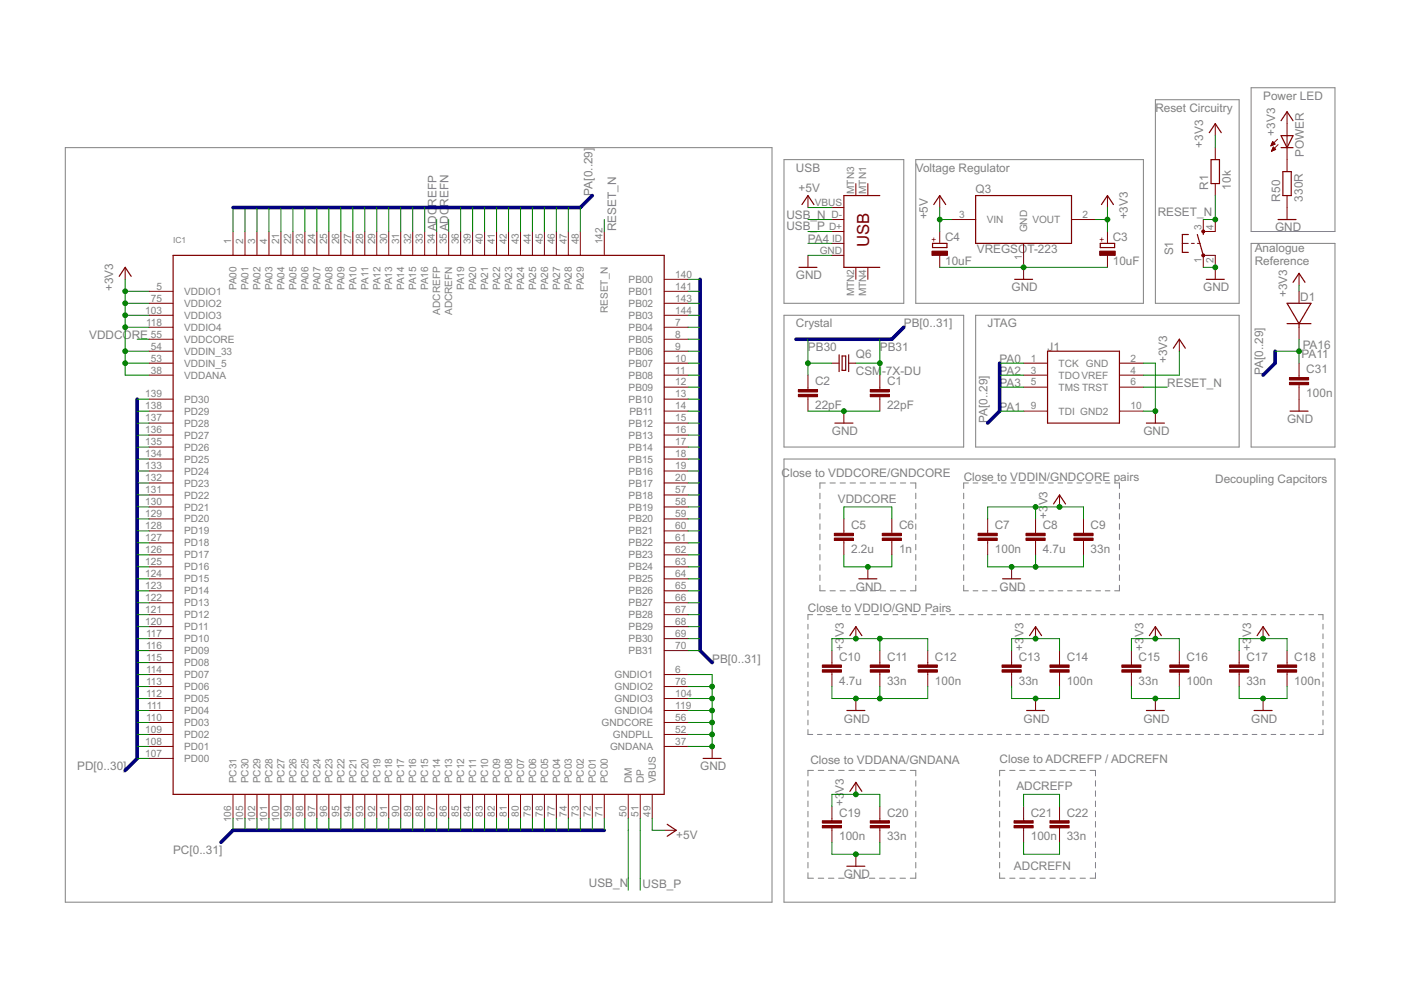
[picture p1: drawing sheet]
<svg xmlns="http://www.w3.org/2000/svg" width="297mm" height="210mm" viewBox="0 0 297 210" stroke-linecap="round" stroke-linejoin="round" font-family="sans-serif">
<g fill="none" stroke="#808080" stroke-width=".21">
<path d="M265.3 18.6h17.7v30.5h-17.7zM13.8 31.3h149.9v160h-149.9zM166.2 33.8h25.4v30.5h-25.4zM194.2 33.8h48.2v30.5h-48.2zM245 21.1h17.7v43.2h-17.7zM265.3 51.6h17.7v43.2h-17.7zM166.2 66.8h38.1v28h-38.1zM206.9 66.8h55.8v28h-55.8zM166.2 97.3h116.8v94h-116.8zM173.8 104.6v1.1M173.8 106.7v1.2M173.8 108.9v1.2"/>
<path d="M173.8 111.1v1.1M173.8 113.2v1.2M173.8 115.4v1.2M173.8 117.6v1.1M173.8 119.7v1.2M175 102.4h-1.2v1.2M176 102.4h1.1M178.1 102.4h1.1M180.2 102.4h1.2M182.4 102.4h1.1M184.5 102.4h1.1M186.6 102.4h1.2"/>
<path d="M188.8 102.4h1.1M190.9 102.4h1.1M193 102.4h1.2v1.2M194.2 104.6v1.1M194.2 106.7v1.2M194.2 108.9v1.2M194.2 111.1v1.1M194.2 113.2v1.2M194.2 115.4v1.2M194.2 117.6v1.1M194.2 119.7v1.2M204.3 104.6v1.1"/>
<path d="M204.3 106.7v1.2M204.3 108.9v1.2M204.3 111.1v1.1M204.3 113.2v1.2M204.3 115.4v1.2M204.3 117.6v1.1M204.3 119.7v1.2M205.3 102.4h-1v1.2M206.3 102.4h1M208.3 102.4h1M210.3 102.4h1M212.3 102.4h1"/>
<path d="M214.3 102.4h1M216.3 102.4h1M218.3 102.4h1M220.3 102.4h1M222.3 102.4h1M224.3 102.4h1M226.3 102.4h1M228.3 102.4h1M230.3 102.4h1M232.3 102.4h1M234.3 102.4h1M236.3 102.4h1v1.2"/>
<path d="M237.3 104.6v1.1M237.3 106.7v1.2M237.3 108.9v1.2M237.3 111.1v1.1M237.3 113.2v1.2M237.3 115.4v1.2M237.3 117.6v1.1M237.3 119.7v1.2M171.3 132.4v1M171.3 134.4v1M171.3 136.4v1.1M171.3 138.5v1"/>
<path d="M172.3 130.3h-1v1.1M173.3 130.3h1M173.8 124.1v1.2h1.2M173.8 121.9v1.2M175.3 130.3h1M176 125.3h1.1M177.3 130.3h1M178.1 125.3h1.1M179.3 130.3h1M180.2 125.3h1.2M181.3 130.3h1M182.4 125.3h1.1"/>
<path d="M183.3 130.3h1M184.5 125.3h1.1M185.3 130.3h1M186.6 125.3h1.2M187.3 130.3h1M188.8 125.3h1.1M189.3 130.3h1.1M190.9 125.3h1.1M191.3 130.3h1M193.3 130.3h1.1M194.2 121.9v1.2M194.2 124.1v1.2h-1.2"/>
<path d="M195.3 130.3h1M197.4 130.3h1M199.3 130.3h1.1M201.4 130.3h1M203.4 130.3h1M204.3 121.9v1.2M204.3 124.1v1.2h1M205.4 130.3h1M206.3 125.3h1M207.4 130.3h1M208.3 125.3h1M209.4 130.3h1"/>
<path d="M210.3 125.3h1M211.4 130.3h1M212.3 125.3h1M213.4 130.3h1M214.3 125.3h1M215.4 130.3h1M216.3 125.3h1M217.4 130.3h1M218.3 125.3h1M219.4 130.3h1M220.3 125.3h1M221.4 130.3h1"/>
<path d="M222.3 125.3h1M223.4 130.3h1M224.3 125.3h1M225.4 130.3h1M226.3 125.3h1M227.4 130.3h1M228.3 125.3h1M229.4 130.3h1M230.3 125.3h1M231.4 130.3h1M232.3 125.3h1M233.4 130.3h1"/>
<path d="M234.3 125.3h1M235.4 130.3h1M237.3 124.1v1.2h-1M237.3 121.9v1.2M237.4 130.3h1M239.4 130.3h1M241.4 130.3h1M243.4 130.3h1M245.4 130.3h1M247.4 130.3h1.1M249.4 130.3h1M251.5 130.3h1"/>
<path d="M253.4 130.3h1.1M255.5 130.3h1M257.5 130.3h1M259.5 130.3h1M261.5 130.3h1M263.5 130.3h1M265.5 130.3h1M267.5 130.3h1M269.5 130.3h1M271.5 130.3h1M273.5 130.3h1M275.5 130.3h1"/>
<path d="M277.5 130.3h1M279.5 130.3h1v1.1M280.5 132.4v1M280.5 134.4v1M280.5 136.4v1.1M280.5 138.5v1M171.3 154.7v1h1M171.3 140.5v1M171.3 142.5v1.1M171.3 144.5v1.1M171.3 146.6v1M171.3 148.6v1"/>
<path d="M171.3 150.6v1.1M171.3 152.7v1M173.3 155.7h1M175.3 155.7h1M177.3 155.7h1M179.3 155.7h1M181.3 155.7h1M183.3 155.7h1M185.3 155.7h1M187.3 155.7h1M189.3 155.7h1.1M191.3 155.7h1"/>
<path d="M193.3 155.7h1.1M195.3 155.7h1M197.4 155.7h1M199.3 155.7h1.1M201.4 155.7h1M203.4 155.7h1M205.4 155.7h1M207.4 155.7h1M209.4 155.7h1M211.4 155.7h1M213.4 155.7h1M215.4 155.7h1"/>
<path d="M217.4 155.7h1M219.4 155.7h1M221.4 155.7h1M223.4 155.7h1M225.4 155.7h1M227.4 155.7h1M229.4 155.7h1M231.4 155.7h1M233.4 155.7h1M235.4 155.7h1M237.4 155.7h1M239.4 155.7h1"/>
<path d="M241.4 155.7h1M243.4 155.7h1M245.4 155.7h1M247.4 155.7h1.1M249.4 155.7h1M251.5 155.7h1M253.4 155.7h1.1M255.5 155.7h1M257.5 155.7h1M259.5 155.7h1M261.5 155.7h1M263.5 155.7h1"/>
<path d="M265.5 155.7h1M267.5 155.7h1M269.5 155.7h1M271.5 155.7h1M273.5 155.7h1M275.5 155.7h1M277.5 155.7h1M280.5 140.5v1M280.5 142.5v1.1M280.5 144.5v1.1M280.5 146.6v1M280.5 148.6v1"/>
<path d="M280.5 150.6v1.1M280.5 152.7v1M280.5 154.7v1h-1M171.3 165.5v1.2M171.3 167.7v1.1M171.3 169.8v1.2M171.3 172v1.2M171.3 174.2v1.2M171.3 176.4v1.1M171.3 178.5v1.2M172.5 163.3h-1.2v1.2M173.5 163.3h1.1"/>
<path d="M175.6 163.3h1.2M177.8 163.3h1.2M180 163.3h1.1M182.1 163.3h1.2M184.3 163.3h1.2M186.5 163.3h1.2M188.7 163.3h1.1M190.8 163.3h1.2M193 163.3h1.2v1.2M194.2 165.5v1.2M194.2 167.7v1.1M194.2 169.8v1.2"/>
<path d="M194.2 172v1.2M194.2 174.2v1.2M194.2 176.4v1.1M194.2 178.5v1.2M211.9 165.5v1.2M211.9 167.7v1.1M211.9 169.8v1.2M211.9 172v1.2M211.9 174.2v1.2M211.9 176.4v1.1M211.9 178.5v1.2M213.1 163.3h-1.2v1.2"/>
<path d="M214.1 163.3h1.1M216.2 163.3h1.1M218.3 163.3h1.2M220.5 163.3h1.1M222.6 163.3h1.1M224.7 163.3h1.2M226.9 163.3h1.1M229 163.3h1.1M231.1 163.3h1.2v1.2M232.3 165.5v1.2M232.3 167.7v1.1M232.3 169.8v1.2"/>
<path d="M232.3 172v1.2M232.3 174.2v1.2M232.3 176.4v1.1M232.3 178.5v1.2M171.3 180.7v1.2M171.3 182.9v1.1M171.3 185v1.2h1.2M173.5 186.2h1.1M175.6 186.2h1.2M177.8 186.2h1.2M180 186.2h1.1M182.1 186.2h1.2"/>
<path d="M184.3 186.2h1.2M186.5 186.2h1.2M188.7 186.2h1.1M190.8 186.2h1.2M194.2 180.7v1.2M194.2 182.9v1.1M194.2 185v1.2h-1.2M211.9 185v1.2h1.2M211.9 180.7v1.2M211.9 182.9v1.1M214.1 186.2h1.1M216.2 186.2h1.1"/>
<path d="M218.3 186.2h1.2M220.5 186.2h1.1M222.6 186.2h1.1M224.7 186.2h1.2M226.9 186.2h1.1M229 186.2h1.1M232.3 185v1.2h-1.2M232.3 180.7v1.2M232.3 182.9v1.1"/>
</g>
<g fill="none" stroke="#800000" stroke-width=".21">
<path d="M181.5 38.9v2.6M184 38.9v2.6M257.7 26.2v2.6M257.7 31.3v2.5M257.7 38.9v2.6M269.5 30.8h.2M269.6 30.7h.4M269.6 30.6h.7M269.6 32h.1M269.7 30.4h.6M269.7 31.9h.3M269.7 31.8h.6"/>
<path d="M269.7 30.3h.4M269.8 30.2h.2M269.8 31.6h.6M269.8 30.1h.1M269.8 31.5h.5M269.8 30l.5 .5-.8 .4zM269.9 31.4h.3M269.9 31.3h.2M270 31.2l.5 .5-.9 .4zM270.8 29.5l-1.3 1.4M271 30.7l-1.4 1.4M272.9 23.7v12.7"/>
<path d="M26.5 56.7v2.5M49.4 49.1v5M51.9 49.1v5M54.5 49.1v5M57 49.1v5M59.6 49.1v5M62.1 49.1v5M64.6 49.1v5M67.2 49.1v5M69.7 49.1v5M72.3 49.1v5M74.8 49.1v5"/>
<path d="M77.3 49.1v5M79.9 49.1v5M82.4 49.1v5M85 49.1v5M87.5 49.1v5M90 49.1v5M92.6 49.1v5M95.1 49.1v5M97.7 49.1v5M100.2 49.1v5M102.7 49.1v5M105.3 49.1v5"/>
<path d="M107.8 49.1v5M110.4 49.1v5M112.9 49.1v5M115.4 49.1v5M118 49.1v5M120.5 49.1v5M123 49.1v5M128.1 49.1v5M140.8 59.2h5.1M171.3 41.5v2.5M171.3 54.1v2.6M176.4 49.1h2.5"/>
<path d="M176.4 46.5h2.5M176.4 44h2.5M176.4 54.1h2.5M176.4 51.6h2.5M181.5 56.7v2.5M184 56.7v2.5M199.2 41.5v2.5M199.2 49.1v2.5M199.2 54.1v2.6M201.8 46.5h5.1M217 51.6v7.6M227.2 46.5h5.1"/>
<path d="M234.8 41.5v2.5M234.8 49.1v2.5M234.8 54.1v2.6M250.7 51.6h1.2M252.6 51.6h.6M253.9 51.6h.6M255.1 46.5v2.6h2.6v-2.6M255.1 56.7v-2.6h2.6v5.1M272.9 41.5v5M275.4 58v2.5M31.6 61.8h5.1M31.6 64.3h5.1"/>
<path d="M31.6 66.8h5.1M31.6 69.4h5.1M31.6 71.9h5.1M31.6 74.5h5.1M31.6 77h5.1M31.6 79.5h5.1M140.8 61.8h5.1M140.8 64.3h5.1M140.8 66.8h5.1M140.8 69.4h5.1M140.8 71.9h5.1M140.8 74.5h5.1"/>
<path d="M140.8 77h5.1M140.8 79.5h5.1M171.3 79.5v3.1M176.4 77h1.5M179.9 77h1.6M186.5 79.5v3.1M217 77h5.1M217 79.5h5.1M237.3 77h5.1M237.3 79.5h5.1M250 71.9v2.6M275.4 61.8v2.5"/>
<path d="M275.4 69.4v2.5M275.4 77v3.1M31.6 84.6h5.1M31.6 87.2h5.1M31.6 89.7h5.1M31.6 92.2h5.1M31.6 94.8h5.1M31.6 97.3h5.1M31.6 99.9h5.1M140.8 82.1h5.1M140.8 84.6h5.1M140.8 87.2h5.1"/>
<path d="M140.8 89.7h5.1M140.8 92.2h5.1M140.8 94.8h5.1M140.8 97.3h5.1M140.8 99.9h5.1M171.3 84.1v3.1M178.9 87.2v2.5M186.5 84.1v3.1M217 82.1h5.1M217 87.2h5.1M237.3 82.1h5.1M237.3 87.2h5.1"/>
<path d="M245 87.2v2.5M275.4 81.6v5.6M31.6 102.4h5.1M31.6 104.9h5.1M31.6 107.5h5.1M31.6 110h5.1M31.6 112.6h5.1M31.6 115.1h5.1M31.6 117.6h5.1M140.8 102.4h5.1M140.8 104.9h5.1M140.8 107.5h5.1"/>
<path d="M140.8 110h5.1M140.8 112.6h5.1M140.8 115.1h5.1M140.8 117.6h5.1M178.9 110v3.1M178.9 114.6v3M189.1 110v3.1M189.1 114.6v3M209.4 110v3.1M209.4 114.6v3M219.6 110v3.1M219.6 114.6v3"/>
<path d="M224.6 104.9v2.6M229.7 110v3.1M229.7 114.6v3M31.6 120.2h5.1M31.6 122.7h5.1M31.6 125.3h5.1M31.6 127.8h5.1M31.6 130.3h5.1M31.6 132.9h5.1M31.6 135.4h5.1M31.6 137.9h5.1M140.8 120.2h5.1"/>
<path d="M140.8 122.7h5.1M140.8 125.3h5.1M140.8 127.8h5.1M140.8 130.3h5.1M140.8 132.9h5.1M140.8 135.4h5.1M140.8 137.9h5.1M176.4 137.9v3.1M181.5 132.9v2.5M184 120.2v2.5M186.5 137.9v3.1M196.7 137.9v3.1"/>
<path d="M214.5 120.2v2.5M214.5 137.9v3.1M219.6 132.9v2.5M224.6 137.9v3.1M239.9 137.9v3.1M245 132.9v2.5M250 137.9v3.1M262.7 137.9v3.1M267.8 132.9v2.5M272.9 137.9v3.1M31.6 158.3h5.1M31.6 155.7h5.1"/>
<path d="M31.6 153.2h5.1M31.6 150.6h5.1M31.6 148.1h5.1M31.6 145.6h5.1M31.6 143h5.1M31.6 140.5h5.1M140.8 158.3h5.1M140.8 155.7h5.1M140.8 153.2h5.1M140.8 150.6h5.1M140.8 148.1h5.1M140.8 145.6h5.1"/>
<path d="M140.8 143h5.1M151 158.3v2.5M176.4 142.5v3.1M181.5 148.1v2.5M186.5 142.5v3.1M196.7 142.5v3.1M214.5 142.5v3.1M219.6 148.1v2.5M224.6 142.5v3.1M239.9 142.5v3.1M245 148.1v2.5M250 142.5v3.1"/>
<path d="M262.7 142.5v3.1M267.8 148.1v2.5M272.9 142.5v3.1M31.6 160.8h5.1M49.4 168.4v5.1M51.9 168.4v5.1M54.5 168.4v5.1M57 168.4v5.1M59.6 168.4v5.1M62.1 168.4v5.1M64.6 168.4v5.1M67.2 168.4v5.1"/>
<path d="M69.7 168.4v5.1M72.3 168.4v5.1M74.8 168.4v5.1M77.3 168.4v5.1M79.9 168.4v5.1M82.4 168.4v5.1M85 168.4v5.1M87.5 168.4v5.1M90 168.4v5.1M92.6 168.4v5.1M95.1 168.4v5.1M97.7 168.4v5.1"/>
<path d="M100.2 168.4v5.1M102.7 168.4v5.1M105.3 168.4v5.1M107.8 168.4v5.1M110.4 168.4v5.1M112.9 168.4v5.1M115.4 168.4v5.1M118 168.4v5.1M120.5 168.4v5.1M123 168.4v5.1M125.6 168.4v5.1M128.1 168.4v5.1"/>
<path d="M133.2 168.4v5.1M135.7 168.4v5.1M138.3 168.4v5.1M140.8 176h2.6M176.4 171v3M176.4 175.5v3.1M181.5 165.9v2.5M186.5 171v3M186.5 175.5v3.1M217 171v3M217 175.5v3.1M224.6 171v3"/>
<path d="M224.6 175.5v3.1M181.5 181.1v2.6"/>
</g>
<g fill="none" stroke="#800000" stroke-width=".25">
<path d="M256.4 28.1l1.3-1.9 1.2 1.9M256.8 33.8h1.8v5.1h-1.8zM271.6 28.8h2.6l-1.3 2.5zM271.6 31.3h2.6M271.6 25.6l1.3-1.9 1.3 1.9M272 36.4h1.8v5.1h-1.8zM25.3 58.6l1.2-1.9 1.3 1.9M36.7 54.1h104.1v114.3h-104.1zM169.4 56.7h3.8M170 43.4l1.3-1.9 1.3 1.9M186.5 41.5h-7.6v15.2h7.6M197.7 51.6h3.1v.9h-3.1z"/>
<path d="M198 43.4l1.2-1.9 1.3 1.9M206.9 41.5h20.3v10.1h-20.3zM215.1 59.2h3.8M233.3 51.6h3v.9h-3zM233.5 43.4l1.3-1.9 1.3 1.9M251.9 49.7h-1.2v3.8h1.2M253.9 49.7l1.2 4.4M255.1 49.1v.6M255.8 59.2h3.8M271 46.5h3.8M274.2 59.9l1.2-1.9 1.3 1.9M177.9 75.2v3.6"/>
<path d="M178.5 75.5h.8v3h-.8zM179.9 75.2v3.6M222.1 74.5h15.2v15.2h-15.2zM248.8 73.8l1.2-1.9 1.3 1.9M272.9 64.3h5.1l-2.6 4.3zM272.9 68.6h5.1M275.4 68.6v.8M177 89.7h3.8M243.1 89.7h3.8M273.5 87.2h3.8M223.4 106.8l1.2-1.9 1.3 1.9M180.2 134.8l1.3-1.9 1.2 1.9"/>
<path d="M182.1 122.7h3.8M212.6 122.7h3.8M218.3 134.8l1.3-1.9 1.2 1.9M243.7 134.8l1.3-1.9 1.2 1.9M266.5 134.8l1.3-1.9 1.3 1.9M179.6 150.6h3.8M217.7 150.6h3.8M243.1 150.6h3.8M265.9 150.6h3.8M141.5 174.8l1.9 1.2-1.9 1.3M149.1 160.8h3.8M180.2 167.8l1.3-1.9 1.2 1.9"/>
<path d="M179.6 183.7h3.8"/>
</g>
<g fill="#800000" stroke="#800000" stroke-width=".21">
<path d="M254.9 48.8h.5v.5h-.5z" fill-rule="evenodd"/>
<circle cx="255.1" cy="54.2" r=".33"/>
</g>
<g fill="#800000" stroke="#800000" stroke-width=".21">
<path d="M184.5 83.6h4.1v.5h-4.1z"/>
<path d="M184.5 82.6h4.1v.5h-4.1z"/>
<path d="M169.3 83.6h4v.5h-4z"/>
<path d="M169.3 82.6h4v.5h-4z"/>
<path d="M233.2 53.3h3.3v.8h-3.3z"/>
<path d="M197.6 53.3h3.3v.8h-3.3z"/>
<path d="M176.9 114.1h4.1v.5h-4.1z"/>
<path d="M176.9 113.1h4.1v.5h-4.1z"/>
<path d="M187 114.1h4.1v.5h-4.1z"/>
<path d="M187 113.1h4.1v.5h-4.1z"/>
<path d="M207.4 114.1h4v.5h-4z"/>
<path d="M207.4 113.1h4v.5h-4z"/>
<path d="M217.5 114.1h4.1v.5h-4.1z"/>
<path d="M217.5 113.1h4.1v.5h-4.1z"/>
<path d="M227.7 114.1h4.1v.5h-4.1z"/>
<path d="M227.7 113.1h4.1v.5h-4.1z"/>
<path d="M174.3 142h4.1v.5h-4.1z"/>
<path d="M174.3 141h4.1v.5h-4.1z"/>
<path d="M184.5 142h4.1v.5h-4.1z"/>
<path d="M184.5 141h4.1v.5h-4.1z"/>
<path d="M194.7 142h4v.5h-4z"/>
<path d="M194.7 141h4v.5h-4z"/>
<path d="M212.4 142h4.1v.5h-4.1z"/>
<path d="M212.4 141h4.1v.5h-4.1z"/>
<path d="M222.6 142h4.1v.5h-4.1z"/>
<path d="M222.6 141h4.1v.5h-4.1z"/>
<path d="M237.8 142h4.1v.5h-4.1z"/>
<path d="M237.8 141h4.1v.5h-4.1z"/>
<path d="M248 142h4.1v.5h-4.1z"/>
<path d="M248 141h4.1v.5h-4.1z"/>
<path d="M260.7 142h4.1v.5h-4.1z"/>
<path d="M260.7 141h4.1v.5h-4.1z"/>
<path d="M270.8 142h4.1v.5h-4.1z"/>
<path d="M270.8 141h4.1v.5h-4.1z"/>
<path d="M174.3 175h4.1v.5h-4.1z"/>
<path d="M174.3 174h4.1v.5h-4.1z"/>
<path d="M184.5 175h4.1v.5h-4.1z"/>
<path d="M184.5 174h4.1v.5h-4.1z"/>
<path d="M215 175h4.1v.5h-4.1z"/>
<path d="M215 174h4.1v.5h-4.1z"/>
<path d="M222.6 175h4.1v.5h-4.1z"/>
<path d="M222.6 174h4.1v.5h-4.1z"/>
<path d="M273.4 81.1h4.1v.5h-4.1z"/>
<path d="M273.4 80.1h4.1v.5h-4.1z"/>
</g>
<path d="M125.6 41.5l-2.6 2.5h-73.6M148.4 59.2v78.7l2.6 2.6M191.6 69.4l-2.5 2.5h-20.3M211.9 77v10.2l-2.5 2.5M270.3 74.5v2.5l-2.5 2.5M29.1 84.6v76.2l-2.6 2.5M128.1 176h-78.7l-2.5 2.6" fill="none" stroke="#000080" stroke-width=".76"/>
<g fill="none" stroke="#008000" stroke-width=".21">
<path d="M257.7 28.8v2.5M26.5 59.2v20.3h5.1M49.4 44v5.1M51.9 44v5.1M54.5 44v5.1M57 44v5.1M59.6 44v5.1M62.1 44v5.1M64.6 44v5.1M67.2 44v5.1M69.7 44v5.1M72.3 44v5.1"/>
<path d="M74.8 44v5.1M77.3 44v5.1M79.9 44v5.1M82.4 44v5.1M85 44v5.1M87.5 44v5.1M90 44v5.1M92.6 46.5v2.6M95.1 46.5v2.6M97.7 44v5.1M100.2 44v5.1M102.7 44v5.1"/>
<path d="M105.3 44v5.1M107.8 44v5.1M110.4 44v5.1M112.9 44v5.1M115.4 44v5.1M118 44v5.1M120.5 44v5.1M123 44v5.1M128.1 46.5v2.6M145.9 59.2h2.5M171.3 54.1h5.1M171.3 46.5h5.1"/>
<path d="M171.3 51.6h5.1M171.3 49.1h5.1M171.3 44h5.1M199.2 56.7h35.6M199.2 46.5h2.6M199.2 44v5.1M232.3 46.5h2.5M234.8 44v5.1M255.1 56.7h2.6M257.7 41.5v5h-2.6M26.5 77h5.1M26.5 74.5h5.1"/>
<path d="M26.5 69.4h5.1M26.5 66.8h5.1M26.5 64.3h5.1M26.5 61.8h5.1M29.1 71.9h2.5M145.9 77h2.5M145.9 79.5h2.5M145.9 74.5h2.5M145.9 69.4h2.5M145.9 66.8h2.5M145.9 64.3h2.5M145.9 61.8h2.5"/>
<path d="M145.9 71.9h2.5M171.3 77h5.1M171.3 71.9v7.6M181.5 77h5M186.5 71.9v7.6M211.9 77h5.1M211.9 79.5h5.1M242.4 77h2.6v10.2h-2.6M250 74.5v5h-7.6M270.3 74.5h5.1M275.4 60.5v1.3M275.4 71.9v5.1"/>
<path d="M29.1 87.2h2.5M29.1 84.6h2.5M29.1 89.7h2.5M29.1 92.2h2.5M29.1 94.8h2.5M29.1 97.3h2.5M29.1 99.9h2.5M145.9 87.2h2.5M145.9 82.1h2.5M145.9 84.6h2.5M145.9 89.7h2.5M145.9 92.2h2.5"/>
<path d="M145.9 94.8h2.5M145.9 97.3h2.5M145.9 99.9h2.5M171.3 87.2h15.2M211.9 87.2h5.1M211.9 82.1h5.1M242.4 82.1h5.1M29.1 107.5h2.5M29.1 102.4h2.5M29.1 104.9h2.5M29.1 110h2.5M29.1 112.6h2.5"/>
<path d="M29.1 115.1h2.5M29.1 117.6h2.5M145.9 107.5h2.5M145.9 102.4h2.5M145.9 104.9h2.5M145.9 110h2.5M145.9 112.6h2.5M145.9 115.1h2.5M145.9 117.6h2.5M178.9 117.6v2.6h10.2v-2.6M178.9 110v-2.5h10.2v2.5M209.4 110v-2.5h20.3v2.5"/>
<path d="M209.4 117.6v2.6h20.3v-2.6M219.6 107.5v2.5M219.6 117.6v2.6M29.1 120.2h2.5M29.1 135.4h2.5M29.1 122.7h2.5M29.1 125.3h2.5M29.1 127.8h2.5M29.1 130.3h2.5M29.1 132.9h2.5M29.1 137.9h2.5M145.9 120.2h2.5"/>
<path d="M145.9 135.4h2.5M145.9 122.7h2.5M145.9 125.3h2.5M145.9 127.8h2.5M145.9 130.3h2.5M145.9 132.9h2.5M145.9 137.9h2.5M176.4 137.9v-2.5h20.3v2.5M186.5 135.4v2.5M214.5 137.9v-2.5h10.1v2.5M239.9 137.9v-2.5h10.1v2.5M262.7 137.9v-2.5h10.2v2.5"/>
<path d="M29.1 143h2.5M29.1 158.3h2.5M29.1 155.7h2.5M29.1 153.2h2.5M29.1 150.6h2.5M29.1 148.1h2.5M29.1 145.6h2.5M29.1 140.5h2.5M145.9 143h5.1v15.3h-5.1M145.9 155.7h5.1M145.9 153.2h5.1M145.9 150.6h5.1"/>
<path d="M145.9 148.1h5.1M145.9 145.6h5.1M176.4 145.6v2.5h20.3v-2.5M186.5 145.6v2.5M214.5 145.6v2.5h10.1v-2.5M239.9 145.6v2.5h10.1v-2.5M262.7 145.6v2.5h10.2v-2.5M29.1 160.8h2.5M49.4 173.5v2.5M51.9 173.5v2.5M54.5 173.5v2.5M57 173.5v2.5"/>
<path d="M59.6 173.5v2.5M62.1 173.5v2.5M64.6 173.5v2.5M67.2 173.5v2.5M69.7 173.5v2.5M72.3 173.5v2.5M74.8 173.5v2.5M77.3 173.5v2.5M79.9 173.5v2.5M82.4 173.5v2.5M85 173.5v2.5M87.5 173.5v2.5"/>
<path d="M90 173.5v2.5M92.6 173.5v2.5M95.1 173.5v2.5M97.7 173.5v2.5M100.2 173.5v2.5M102.7 173.5v2.5M105.3 173.5v2.5M107.8 173.5v2.5M110.4 173.5v2.5M112.9 173.5v2.5M115.4 173.5v2.5M118 173.5v2.5"/>
<path d="M120.5 173.5v2.5M123 173.5v2.5M125.6 173.5v2.5M128.1 173.5v2.5M133.2 173.5v15.2M135.7 173.5v15.2M138.3 173.5v2.5h2.5M176.4 171v-2.6h10.1v2.6M176.4 178.6v2.5h10.1v-2.5M217 171v-2.6h7.6v2.6M217 178.6v2.5h7.6v-2.5"/>
</g>
<g fill="#008000" stroke="#008000" stroke-width=".21">
<circle cx="151" cy="158.3" r=".51"/>
<circle cx="151" cy="155.7" r=".51"/>
<circle cx="151" cy="153.2" r=".51"/>
<circle cx="151" cy="150.6" r=".51"/>
<circle cx="151" cy="148.1" r=".51"/>
<circle cx="151" cy="145.6" r=".51"/>
<circle cx="257.7" cy="56.7" r=".51"/>
<circle cx="217" cy="56.7" r=".51"/>
<circle cx="178.9" cy="87.2" r=".51"/>
<circle cx="186.5" cy="148.1" r=".51"/>
<circle cx="181.5" cy="148.1" r=".51"/>
<circle cx="219.6" cy="148.1" r=".51"/>
<circle cx="245" cy="148.1" r=".51"/>
<circle cx="181.5" cy="181.1" r=".51"/>
<circle cx="219.6" cy="120.2" r=".51"/>
<circle cx="214.5" cy="120.2" r=".51"/>
<circle cx="184" cy="120.2" r=".51"/>
<circle cx="267.8" cy="148.1" r=".51"/>
<circle cx="245" cy="87.2" r=".51"/>
<circle cx="26.5" cy="74.5" r=".51"/>
<circle cx="26.5" cy="69.4" r=".51"/>
<circle cx="26.5" cy="66.8" r=".51"/>
<circle cx="26.5" cy="64.3" r=".51"/>
<circle cx="26.5" cy="61.8" r=".51"/>
<circle cx="26.5" cy="77" r=".51"/>
<circle cx="234.8" cy="46.5" r=".51"/>
<circle cx="219.6" cy="107.5" r=".51"/>
<circle cx="224.6" cy="107.5" r=".51"/>
<circle cx="186.5" cy="135.4" r=".51"/>
<circle cx="181.5" cy="135.4" r=".51"/>
<circle cx="219.6" cy="135.4" r=".51"/>
<circle cx="245" cy="135.4" r=".51"/>
<circle cx="267.8" cy="135.4" r=".51"/>
<circle cx="181.5" cy="168.4" r=".51"/>
<circle cx="275.4" cy="74.5" r=".51"/>
<circle cx="171.3" cy="77" r=".51"/>
<circle cx="186.5" cy="77" r=".51"/>
<circle cx="257.7" cy="46.5" r=".51"/>
<circle cx="199.2" cy="46.5" r=".51"/>
</g>
<text font-size="4" fill="#800000" x="184.3" y="52.4" transform="rotate(-90 184.3 52.4)">USB</text>
<g font-size="2.8" fill="#808080">
<text x="245" y="23.7">Reset Circuitry</text>
<text x="267.8" y="21.1">Power LED</text>
<text x="270.3" y="28.8" transform="rotate(-90 270.3 28.8)">+3V3</text>
<text x="255.1" y="31.3" transform="rotate(-90 255.1 31.3)">+3V3</text>
<text x="276.4" y="33.3" transform="rotate(-90 276.4 33.3)">POWER</text>
<text x="125.6" y="41.5" transform="rotate(-90 125.6 41.5)">PA[0..29]</text>
<text x="168.8" y="36.4">USB</text>
<text x="169.3" y="40.7">+5V</text>
<text x="194.2" y="36.4">Voltage Regulator</text>
<text x="206.9" y="40.9">Q3</text>
<text x="256.2" y="40.2" transform="rotate(-90 256.2 40.2)">R1</text>
<text x="261" y="40.2" transform="rotate(-90 261 40.2)">10k</text>
<text x="92.6" y="43.8" transform="rotate(-90 92.6 43.8)">REFP</text>
<text x="95.1" y="43.8" transform="rotate(-90 95.1 43.8)">REFN</text>
<text x="166.7" y="46.5">USB_N</text>
<text x="196.7" y="46.5" transform="rotate(-90 196.7 46.5)">+5V</text>
<text x="239.1" y="46.5" transform="rotate(-90 239.1 46.5)">+3V3</text>
<text x="245.5" y="45.8">RESET_N</text>
<text x="271.4" y="42.7" transform="rotate(-90 271.4 42.7)">R50</text>
<text x="276.2" y="42.7" transform="rotate(-90 276.2 42.7)">330R</text>
<text x="92.6" y="49.1" transform="rotate(-90 92.6 49.1)">ADC</text>
<text x="95.1" y="49.1" transform="rotate(-90 95.1 49.1)">ADC</text>
<text x="130.7" y="49.1" transform="rotate(-90 130.7 49.1)">RESET_N</text>
<text x="166.7" y="48.8">USB_P</text>
<text x="171.3" y="51.6">PA4</text>
<text x="200.4" y="51.1">C4</text>
<text x="207.1" y="53.6">VREGSO</text>
<text x="217.8" y="53.6">T-223</text>
<text x="235.9" y="51.1">C3</text>
<text x="266" y="53.5">Analogue</text>
<text x="270.3" y="49.1">GND</text>
<text x="168.8" y="59.2">GND</text>
<text x="200.4" y="56.2">10uF</text>
<text x="235.9" y="56.2">10uF</text>
<text x="248.8" y="54.2" transform="rotate(-90 248.8 54.2)">S1</text>
<text x="266" y="56.2">Reference</text>
<text x="24" y="61.8" transform="rotate(-90 24 61.8)">+3V3</text>
<text x="214.5" y="61.8">GND</text>
<text x="255.1" y="61.8">GND</text>
<text x="272.9" y="63" transform="rotate(-90 272.9 63)">+3V3</text>
<text x="275.7" y="63.8">D1</text>
<text x="18.9" y="71.9">VDDCORE</text>
<text x="168.8" y="69.4">Crystal</text>
<text x="191.6" y="69.4">PB[0..31]</text>
<text x="209.4" y="69.4">JTAG</text>
<text x="171.3" y="74.5">PB30</text>
<text x="181.5" y="76">Q6</text>
<text x="186.5" y="74.5">PB31</text>
<text x="211.9" y="77">PA0</text>
<text x="222.1" y="74.5">J1</text>
<text x="247.5" y="77" transform="rotate(-90 247.5 77)">+3V3</text>
<text x="275.9" y="76">PA11</text>
<text x="276.2" y="74">PA16</text>
<text x="172.8" y="81.7">C2</text>
<text x="181.5" y="79.5">CSM</text>
<text x="187" y="79.5">-7X-DU</text>
<text x="188.1" y="81.7">C1</text>
<text x="211.9" y="79.5">PA2</text>
<text x="211.9" y="82.1">PA3</text>
<text x="247.5" y="82.1">RESET_N</text>
<text x="267.8" y="79.5" transform="rotate(-90 267.8 79.5)">PA[0..29]</text>
<text x="277" y="79.2">C31</text>
<text x="172.8" y="86.8">22pF</text>
<text x="188.1" y="86.8">22pF</text>
<text x="209.4" y="89.7" transform="rotate(-90 209.4 89.7)">PA[0..29]</text>
<text x="211.9" y="87.2">PA1</text>
<text x="272.9" y="89.7">GND</text>
<text x="277" y="84.2">100n</text>
<text x="176.4" y="92.2">GND</text>
<text x="242.4" y="92.2">GND</text>
<text x="165.7" y="101.1">Close to VDDCORE/GNDCORE</text>
<text x="204.3" y="101.9">Close to VDDIN/GNDCORE pairs</text>
<text x="177.7" y="106.7">VDDCORE</text>
<text x="222.1" y="107.2" transform="rotate(-90 222.1 107.2)">V3</text>
<text x="257.7" y="102.4">Decoupling Capcitors</text>
<text x="180.4" y="112.2">C5</text>
<text x="190.6" y="112.2">C6</text>
<text x="210.9" y="112.2">C7</text>
<text x="221.1" y="112.2">C8</text>
<text x="222.1" y="110" transform="rotate(-90 222.1 110)">+3</text>
<text x="231.2" y="112.2">C9</text>
<text x="180.4" y="117.3">2.2u</text>
<text x="190.6" y="117.3">1n</text>
<text x="210.9" y="117.3">100n</text>
<text x="221.1" y="117.3">4.7u</text>
<text x="231.2" y="117.3">33n</text>
<text x="181.5" y="125.3">GND</text>
<text x="211.9" y="125.3">GND</text>
<text x="171.3" y="129.8">Close to VDDIO/GND Pairs</text>
<text x="178.9" y="138" transform="rotate(-90 178.9 138)">+3</text>
<text x="178.9" y="135.1" transform="rotate(-90 178.9 135.1)">V3</text>
<text x="217" y="138" transform="rotate(-90 217 138)">+3</text>
<text x="217" y="135.1" transform="rotate(-90 217 135.1)">V3</text>
<text x="242.4" y="138" transform="rotate(-90 242.4 138)">+3</text>
<text x="242.4" y="135.1" transform="rotate(-90 242.4 135.1)">V3</text>
<text x="265.3" y="138" transform="rotate(-90 265.3 138)">+3</text>
<text x="265.3" y="135.1" transform="rotate(-90 265.3 135.1)">V3</text>
<text x="151" y="140.5">PB[0..31]</text>
<text x="177.9" y="140.1">C10</text>
<text x="188.1" y="140.1">C11</text>
<text x="198.2" y="140.1">C12</text>
<text x="216" y="140.1">C13</text>
<text x="226.2" y="140.1">C14</text>
<text x="241.4" y="140.1">C15</text>
<text x="251.6" y="140.1">C16</text>
<text x="264.3" y="140.1">C17</text>
<text x="274.4" y="140.1">C18</text>
<text x="177.9" y="145.2">4.7u</text>
<text x="188.1" y="145.2">33n</text>
<text x="198.2" y="145.2">100n</text>
<text x="216" y="145.2">33n</text>
<text x="226.2" y="145.2">100n</text>
<text x="241.4" y="145.2">33n</text>
<text x="251.6" y="145.2">100n</text>
<text x="264.3" y="145.2">33n</text>
<text x="274.4" y="145.2">100n</text>
<text x="178.9" y="153.2">GND</text>
<text x="217" y="153.2">GND</text>
<text x="242.4" y="153.2">GND</text>
<text x="265.3" y="153.2">GND</text>
<text x="211.9" y="161.8">Close to ADCREFP / ADCREFN</text>
<text x="16.4" y="163.3">PD[0..30]</text>
<text x="148.4" y="163.3">GND</text>
<text x="171.8" y="162.1">Close to VDDANA/GNDANA</text>
<text x="215.5" y="167.4">ADCREFP</text>
<text x="177.9" y="173.1">C19</text>
<text x="178.9" y="171" transform="rotate(-90 178.9 171)">+3</text>
<text x="178.9" y="168.1" transform="rotate(-90 178.9 168.1)">V3</text>
<text x="188.1" y="173.1">C20</text>
<text x="218.5" y="173.1">C21</text>
<text x="226.2" y="173.1">C22</text>
<text x="143.4" y="177.8">+5V</text>
<text x="177.9" y="178.2">100n</text>
<text x="188.1" y="178.2">33n</text>
<text x="218.5" y="178.2">100n</text>
<text x="226.2" y="178.2">33n</text>
<text x="36.7" y="181.1">PC[0..31]</text>
<text x="215" y="184.4">ADCREFN</text>
<text x="124.9" y="188">USB_N</text>
<text x="136.3" y="188.2">USB_P</text>
<text x="178.9" y="186.2">GND</text>
</g>
<g font-size="2.4" fill="#808080">
<text x="181.1" y="41.1" transform="rotate(-90 181.1 41.1)">MTN3</text>
<text x="183.6" y="41.1" transform="rotate(-90 183.6 41.1)">MTN1</text>
<text x="172.8" y="43.6">VBUS</text>
<text x="176.3" y="46.2">D-</text>
<text x="203.3" y="46.2">3</text>
<text x="209.2" y="47.3">VIN</text>
<text x="218.9" y="47.3">VOUT</text>
<text x="229.5" y="46.2">2</text>
<text x="49" y="51.8" transform="rotate(-90 49 51.8)">1</text>
<text x="51.6" y="51.8" transform="rotate(-90 51.6 51.8)">2</text>
<text x="54.1" y="51.8" transform="rotate(-90 54.1 51.8)">3</text>
<text x="56.7" y="51.8" transform="rotate(-90 56.7 51.8)">4</text>
<text x="59.2" y="51.8" transform="rotate(-90 59.2 51.8)">21</text>
<text x="61.7" y="51.8" transform="rotate(-90 61.7 51.8)">22</text>
<text x="64.3" y="51.8" transform="rotate(-90 64.3 51.8)">23</text>
<text x="66.8" y="51.8" transform="rotate(-90 66.8 51.8)">24</text>
<text x="69.4" y="51.8" transform="rotate(-90 69.4 51.8)">25</text>
<text x="71.9" y="51.8" transform="rotate(-90 71.9 51.8)">26</text>
<text x="74.4" y="51.8" transform="rotate(-90 74.4 51.8)">27</text>
<text x="77" y="51.8" transform="rotate(-90 77 51.8)">28</text>
<text x="79.5" y="51.8" transform="rotate(-90 79.5 51.8)">29</text>
<text x="82.1" y="51.8" transform="rotate(-90 82.1 51.8)">30</text>
<text x="84.6" y="51.8" transform="rotate(-90 84.6 51.8)">31</text>
<text x="87.1" y="51.8" transform="rotate(-90 87.1 51.8)">32</text>
<text x="89.7" y="51.8" transform="rotate(-90 89.7 51.8)">33</text>
<text x="92.2" y="51.8" transform="rotate(-90 92.2 51.8)">34</text>
<text x="94.8" y="51.8" transform="rotate(-90 94.8 51.8)">35</text>
<text x="97.3" y="51.8" transform="rotate(-90 97.3 51.8)">36</text>
<text x="99.8" y="51.8" transform="rotate(-90 99.8 51.8)">39</text>
<text x="102.4" y="51.8" transform="rotate(-90 102.4 51.8)">40</text>
<text x="104.9" y="51.8" transform="rotate(-90 104.9 51.8)">41</text>
<text x="107.5" y="51.8" transform="rotate(-90 107.5 51.8)">42</text>
<text x="110" y="51.8" transform="rotate(-90 110 51.8)">43</text>
<text x="112.5" y="51.8" transform="rotate(-90 112.5 51.8)">44</text>
<text x="115.1" y="51.8" transform="rotate(-90 115.1 51.8)">45</text>
<text x="117.6" y="51.8" transform="rotate(-90 117.6 51.8)">46</text>
<text x="120.2" y="51.8" transform="rotate(-90 120.2 51.8)">47</text>
<text x="122.7" y="51.8" transform="rotate(-90 122.7 51.8)">48</text>
<text x="127.8" y="51.8" transform="rotate(-90 127.8 51.8)">142</text>
<text x="173.8" y="53.8">GND</text>
<text x="175.8" y="48.7">D+</text>
<text x="176.4" y="51.3">ID</text>
<text x="217.8" y="49.3" transform="rotate(-90 217.8 49.3)">GND</text>
<text x="254.8" y="48.7" transform="rotate(-90 254.8 48.7)">3</text>
<text x="257.3" y="48.7" transform="rotate(-90 257.3 48.7)">4</text>
<text x="133.3" y="60">PB00</text>
<text x="143.2" y="58.9">140</text>
<text x="216.7" y="55.1" transform="rotate(-90 216.7 55.1)">1</text>
<text x="254.8" y="55.7" transform="rotate(-90 254.8 55.7)">1</text>
<text x="257.3" y="55.7" transform="rotate(-90 257.3 55.7)">2</text>
<text x="32" y="64">75</text>
<text x="33.2" y="61.4">5</text>
<text x="39" y="62.5">VDDIO1</text>
<text x="39" y="65.1">VDDIO2</text>
<text x="50.2" y="61.5" transform="rotate(-90 50.2 61.5)">PA00</text>
<text x="52.7" y="61.5" transform="rotate(-90 52.7 61.5)">PA01</text>
<text x="55.2" y="61.5" transform="rotate(-90 55.2 61.5)">PA02</text>
<text x="57.8" y="61.5" transform="rotate(-90 57.8 61.5)">PA03</text>
<text x="60.3" y="61.5" transform="rotate(-90 60.3 61.5)">PA04</text>
<text x="62.9" y="61.5" transform="rotate(-90 62.9 61.5)">PA05</text>
<text x="65.4" y="61.5" transform="rotate(-90 65.4 61.5)">PA06</text>
<text x="67.9" y="61.5" transform="rotate(-90 67.9 61.5)">PA07</text>
<text x="70.5" y="61.5" transform="rotate(-90 70.5 61.5)">PA08</text>
<text x="73" y="61.5" transform="rotate(-90 73 61.5)">PA09</text>
<text x="75.6" y="61.5" transform="rotate(-90 75.6 61.5)">PA10</text>
<text x="78.1" y="61.4" transform="rotate(-90 78.1 61.4)">PA11</text>
<text x="80.6" y="61.5" transform="rotate(-90 80.6 61.5)">PA12</text>
<text x="83.2" y="61.5" transform="rotate(-90 83.2 61.5)">PA13</text>
<text x="85.7" y="61.5" transform="rotate(-90 85.7 61.5)">PA14</text>
<text x="88.3" y="61.5" transform="rotate(-90 88.3 61.5)">PA15</text>
<text x="90.8" y="61.5" transform="rotate(-90 90.8 61.5)">PA16</text>
<text x="98.4" y="61.5" transform="rotate(-90 98.4 61.5)">PA19</text>
<text x="101" y="61.5" transform="rotate(-90 101 61.5)">PA20</text>
<text x="103.5" y="61.5" transform="rotate(-90 103.5 61.5)">PA21</text>
<text x="106" y="61.5" transform="rotate(-90 106 61.5)">PA22</text>
<text x="108.6" y="61.5" transform="rotate(-90 108.6 61.5)">PA23</text>
<text x="111.1" y="61.5" transform="rotate(-90 111.1 61.5)">PA24</text>
<text x="113.7" y="61.5" transform="rotate(-90 113.7 61.5)">PA25</text>
<text x="116.2" y="61.5" transform="rotate(-90 116.2 61.5)">PA26</text>
<text x="118.7" y="61.5" transform="rotate(-90 118.7 61.5)">PA27</text>
<text x="121.3" y="61.5" transform="rotate(-90 121.3 61.5)">PA28</text>
<text x="123.8" y="61.5" transform="rotate(-90 123.8 61.5)">PA29</text>
<text x="133.3" y="62.5">PB01</text>
<text x="133.3" y="65.1">PB02</text>
<text x="143.2" y="61.4">141</text>
<text x="143.2" y="64">143</text>
<text x="181.1" y="62.8" transform="rotate(-90 181.1 62.8)">MTN2</text>
<text x="183.6" y="62.8" transform="rotate(-90 183.6 62.8)">MTN4</text>
<text x="30.8" y="66.5">103</text>
<text x="31" y="69">118</text>
<text x="32" y="71.6">55</text>
<text x="39" y="67.6">VDDIO3</text>
<text x="39" y="70.2">VDDIO4</text>
<text x="93.3" y="66.7" transform="rotate(-90 93.3 66.7)">ADCREFP</text>
<text x="95.9" y="66.8" transform="rotate(-90 95.9 66.8)">ADCREFN</text>
<text x="128.9" y="66.3" transform="rotate(-90 128.9 66.3)">RESET_N</text>
<text x="133.3" y="67.6">PB03</text>
<text x="133.3" y="70.2">PB04</text>
<text x="143.2" y="66.5">144</text>
<text x="143.2" y="69">7</text>
<text x="143.2" y="71.6">8</text>
<text x="32" y="74.1">54</text>
<text x="32" y="76.7">53</text>
<text x="39" y="72.7">VDDCORE</text>
<text x="39" y="75.2">VDDIN_33</text>
<text x="39" y="77.8">VDDIN_5</text>
<text x="133.3" y="72.7">PB05</text>
<text x="133.3" y="75.2">PB06</text>
<text x="133.3" y="77.8">PB07</text>
<text x="143.2" y="74.1">9</text>
<text x="143.2" y="76.7">10</text>
<text x="218.6" y="76.7">1</text>
<text x="224.4" y="77.8">TCK GND</text>
<text x="239.7" y="76.7">2</text>
<text x="32" y="79.2">38</text>
<text x="39" y="80.3">VDDANA</text>
<text x="133.3" y="80.3">PB08</text>
<text x="133.3" y="82.8">PB09</text>
<text x="143.2" y="79.2">11</text>
<text x="143.2" y="81.7">12</text>
<text x="218.6" y="79.2">3</text>
<text x="218.6" y="81.7">5</text>
<text x="224.4" y="80.3">TDOVREF</text>
<text x="224.4" y="82.8">TMS TRST</text>
<text x="239.7" y="79.2">4</text>
<text x="239.7" y="81.7">6</text>
<text x="30.8" y="89.3">137</text>
<text x="30.8" y="86.8">138</text>
<text x="30.8" y="84.3">139</text>
<text x="39" y="87.9">PD29</text>
<text x="39" y="85.4">PD30</text>
<text x="133.3" y="85.4">PB10</text>
<text x="133.4" y="87.9">PB11</text>
<text x="143.2" y="84.3">13</text>
<text x="143.2" y="86.8">14</text>
<text x="143.2" y="89.3">15</text>
<text x="218.6" y="86.8">9</text>
<text x="224.4" y="87.9">TDI GND2</text>
<text x="239.7" y="86.8">10</text>
<text x="30.8" y="94.4">135</text>
<text x="30.8" y="91.9">136</text>
<text x="39" y="95.5">PD26</text>
<text x="39" y="93">PD27</text>
<text x="39" y="90.5">PD28</text>
<text x="133.3" y="90.5">PB12</text>
<text x="133.3" y="93">PB13</text>
<text x="133.3" y="95.5">PB14</text>
<text x="143.2" y="91.9">16</text>
<text x="143.2" y="94.4">17</text>
<text x="30.8" y="99.5">133</text>
<text x="30.8" y="97">134</text>
<text x="39" y="100.6">PD24</text>
<text x="39" y="98.1">PD25</text>
<text x="133.3" y="98.1">PB15</text>
<text x="133.3" y="100.6">PB16</text>
<text x="143.2" y="97">18</text>
<text x="143.2" y="99.5">19</text>
<text x="30.8" y="107.1">130</text>
<text x="30.8" y="104.6">131</text>
<text x="30.8" y="102">132</text>
<text x="39" y="105.7">PD22</text>
<text x="39" y="103.2">PD23</text>
<text x="133.3" y="103.2">PB17</text>
<text x="133.3" y="105.7">PB18</text>
<text x="143.2" y="102">20</text>
<text x="143.2" y="104.6">57</text>
<text x="143.2" y="107.1">58</text>
<text x="30.8" y="112.2">128</text>
<text x="30.8" y="109.7">129</text>
<text x="39" y="113.3">PD19</text>
<text x="39" y="110.8">PD20</text>
<text x="39" y="108.2">PD21</text>
<text x="133.3" y="108.2">PB19</text>
<text x="133.3" y="110.8">PB20</text>
<text x="133.3" y="113.3">PB21</text>
<text x="143.2" y="109.7">59</text>
<text x="143.2" y="112.2">60</text>
<text x="30.8" y="119.8">125</text>
<text x="30.8" y="117.3">126</text>
<text x="30.8" y="114.7">127</text>
<text x="39" y="118.4">PD17</text>
<text x="39" y="115.9">PD18</text>
<text x="133.3" y="115.9">PB22</text>
<text x="133.3" y="118.4">PB23</text>
<text x="143.2" y="114.7">61</text>
<text x="143.2" y="117.3">62</text>
<text x="143.2" y="119.8">63</text>
<text x="30.8" y="124.9">123</text>
<text x="30.8" y="122.4">124</text>
<text x="39" y="123.5">PD15</text>
<text x="39" y="120.9">PD16</text>
<text x="133.3" y="120.9">PB24</text>
<text x="133.3" y="123.5">PB25</text>
<text x="143.2" y="122.4">64</text>
<text x="143.2" y="124.9">65</text>
<text x="30.8" y="130">121</text>
<text x="30.8" y="127.4">122</text>
<text x="39" y="131.1">PD12</text>
<text x="39" y="128.6">PD13</text>
<text x="39" y="126">PD14</text>
<text x="133.3" y="126">PB26</text>
<text x="133.3" y="128.6">PB27</text>
<text x="133.3" y="131.1">PB28</text>
<text x="143.2" y="127.4">66</text>
<text x="143.2" y="130">67</text>
<text x="30.8" y="132.5">120</text>
<text x="31" y="137.6">116</text>
<text x="31" y="135.1">117</text>
<text x="39" y="136.2">PD10</text>
<text x="39" y="133.6">PD11</text>
<text x="133.3" y="133.6">PB29</text>
<text x="133.3" y="136.2">PB30</text>
<text x="143.2" y="132.5">68</text>
<text x="143.2" y="135.1">69</text>
<text x="143.2" y="137.6">70</text>
<text x="31" y="142.7">114</text>
<text x="31" y="140.1">115</text>
<text x="39" y="143.8">PD07</text>
<text x="39" y="141.3">PD08</text>
<text x="39" y="138.7">PD09</text>
<text x="130.3" y="143.8">GNDIO1</text>
<text x="133.3" y="138.7">PB31</text>
<text x="143.2" y="142.7">6</text>
<text x="31" y="147.8">112</text>
<text x="31" y="145.2">113</text>
<text x="39" y="148.9">PD05</text>
<text x="39" y="146.3">PD06</text>
<text x="130.3" y="146.3">GNDIO2</text>
<text x="130.3" y="148.9">GNDIO3</text>
<text x="143.2" y="145.2">76</text>
<text x="143.2" y="147.8">104</text>
<text x="30.8" y="155.4">109</text>
<text x="31" y="152.8">110</text>
<text x="31.1" y="150.3">111</text>
<text x="39" y="153.9">PD03</text>
<text x="39" y="151.4">PD04</text>
<text x="127.5" y="153.9">GNDCORE</text>
<text x="130.3" y="151.4">GNDIO4</text>
<text x="143.2" y="150.3">119</text>
<text x="143.2" y="152.8">56</text>
<text x="143.2" y="155.4">52</text>
<text x="30.8" y="160.4">107</text>
<text x="30.8" y="157.9">108</text>
<text x="39" y="161.6">PD00</text>
<text x="39" y="159">PD01</text>
<text x="39" y="156.5">PD02</text>
<text x="129.3" y="159">GNDANA</text>
<text x="129.9" y="156.5">GNDPLL</text>
<text x="143.2" y="157.9">37</text>
<text x="50.2" y="166.1" transform="rotate(-90 50.2 166.1)">PC31</text>
<text x="52.7" y="166.1" transform="rotate(-90 52.7 166.1)">PC30</text>
<text x="55.2" y="166.1" transform="rotate(-90 55.2 166.1)">PC29</text>
<text x="57.8" y="166.1" transform="rotate(-90 57.8 166.1)">PC28</text>
<text x="60.3" y="166.1" transform="rotate(-90 60.3 166.1)">PC27</text>
<text x="62.9" y="166.1" transform="rotate(-90 62.9 166.1)">PC26</text>
<text x="65.4" y="166.1" transform="rotate(-90 65.4 166.1)">PC25</text>
<text x="67.9" y="166.1" transform="rotate(-90 67.9 166.1)">PC24</text>
<text x="70.5" y="166.1" transform="rotate(-90 70.5 166.1)">PC23</text>
<text x="73" y="166.1" transform="rotate(-90 73 166.1)">PC22</text>
<text x="75.6" y="166.1" transform="rotate(-90 75.6 166.1)">PC21</text>
<text x="78.1" y="166.1" transform="rotate(-90 78.1 166.1)">PC20</text>
<text x="80.6" y="166.1" transform="rotate(-90 80.6 166.1)">PC19</text>
<text x="83.2" y="166.1" transform="rotate(-90 83.2 166.1)">PC18</text>
<text x="85.7" y="166.1" transform="rotate(-90 85.7 166.1)">PC17</text>
<text x="88.3" y="166.1" transform="rotate(-90 88.3 166.1)">PC16</text>
<text x="90.8" y="166.1" transform="rotate(-90 90.8 166.1)">PC15</text>
<text x="93.3" y="166.1" transform="rotate(-90 93.3 166.1)">PC14</text>
<text x="95.9" y="166.1" transform="rotate(-90 95.9 166.1)">PC13</text>
<text x="98.4" y="166.1" transform="rotate(-90 98.4 166.1)">PC12</text>
<text x="101" y="166.1" transform="rotate(-90 101 166.1)">PC11</text>
<text x="103.5" y="166.1" transform="rotate(-90 103.5 166.1)">PC10</text>
<text x="106" y="166.1" transform="rotate(-90 106 166.1)">PC09</text>
<text x="108.6" y="166.1" transform="rotate(-90 108.6 166.1)">PC08</text>
<text x="111.1" y="166.1" transform="rotate(-90 111.1 166.1)">PC07</text>
<text x="113.7" y="166.1" transform="rotate(-90 113.7 166.1)">PC06</text>
<text x="116.2" y="166.1" transform="rotate(-90 116.2 166.1)">PC05</text>
<text x="118.7" y="166.1" transform="rotate(-90 118.7 166.1)">PC04</text>
<text x="121.3" y="166.1" transform="rotate(-90 121.3 166.1)">PC03</text>
<text x="123.8" y="166.1" transform="rotate(-90 123.8 166.1)">PC02</text>
<text x="126.4" y="166.1" transform="rotate(-90 126.4 166.1)">PC01</text>
<text x="128.9" y="166.1" transform="rotate(-90 128.9 166.1)">PC00</text>
<text x="134" y="166.1" transform="rotate(-90 134 166.1)">DM</text>
<text x="136.5" y="166.1" transform="rotate(-90 136.5 166.1)">DP</text>
<text x="139.1" y="166.1" transform="rotate(-90 139.1 166.1)">VBUS</text>
<text x="61.7" y="173.1" transform="rotate(-90 61.7 173.1)">99</text>
<text x="64.3" y="173.1" transform="rotate(-90 64.3 173.1)">98</text>
<text x="66.8" y="173.1" transform="rotate(-90 66.8 173.1)">97</text>
<text x="69.4" y="173.1" transform="rotate(-90 69.4 173.1)">96</text>
<text x="71.9" y="173.1" transform="rotate(-90 71.9 173.1)">95</text>
<text x="74.4" y="173.1" transform="rotate(-90 74.4 173.1)">94</text>
<text x="77" y="173.1" transform="rotate(-90 77 173.1)">93</text>
<text x="79.5" y="173.1" transform="rotate(-90 79.5 173.1)">92</text>
<text x="82.1" y="173.1" transform="rotate(-90 82.1 173.1)">91</text>
<text x="84.6" y="173.1" transform="rotate(-90 84.6 173.1)">90</text>
<text x="87.1" y="173.1" transform="rotate(-90 87.1 173.1)">89</text>
<text x="89.7" y="173.1" transform="rotate(-90 89.7 173.1)">88</text>
<text x="92.2" y="173.1" transform="rotate(-90 92.2 173.1)">87</text>
<text x="94.8" y="173.1" transform="rotate(-90 94.8 173.1)">86</text>
<text x="97.3" y="173.1" transform="rotate(-90 97.3 173.1)">85</text>
<text x="99.8" y="173.1" transform="rotate(-90 99.8 173.1)">84</text>
<text x="102.4" y="173.1" transform="rotate(-90 102.4 173.1)">83</text>
<text x="104.9" y="173.1" transform="rotate(-90 104.9 173.1)">82</text>
<text x="107.5" y="173.1" transform="rotate(-90 107.5 173.1)">81</text>
<text x="110" y="173.1" transform="rotate(-90 110 173.1)">80</text>
<text x="112.5" y="173.1" transform="rotate(-90 112.5 173.1)">79</text>
<text x="115.1" y="173.1" transform="rotate(-90 115.1 173.1)">78</text>
<text x="117.6" y="173.1" transform="rotate(-90 117.6 173.1)">77</text>
<text x="120.2" y="173.1" transform="rotate(-90 120.2 173.1)">74</text>
<text x="122.7" y="173.1" transform="rotate(-90 122.7 173.1)">73</text>
<text x="125.2" y="173.1" transform="rotate(-90 125.2 173.1)">72</text>
<text x="127.8" y="173.1" transform="rotate(-90 127.8 173.1)">71</text>
<text x="132.9" y="173.1" transform="rotate(-90 132.9 173.1)">50</text>
<text x="135.4" y="173.1" transform="rotate(-90 135.4 173.1)">51</text>
<text x="137.9" y="173.1" transform="rotate(-90 137.9 173.1)">49</text>
<text x="49" y="174.3" transform="rotate(-90 49 174.3)">106</text>
<text x="51.6" y="174.3" transform="rotate(-90 51.6 174.3)">105</text>
<text x="54.1" y="174.3" transform="rotate(-90 54.1 174.3)">102</text>
<text x="56.7" y="174.3" transform="rotate(-90 56.7 174.3)">101</text>
<text x="59.2" y="174.3" transform="rotate(-90 59.2 174.3)">100</text>
</g>
<text font-size="2" fill="#808080" x="36.7" y="51.6">IC1</text>
<g font-size="2" fill="#800000">
<text x="198.7" y="51.2" transform="rotate(-90 198.7 51.2)">+</text>
<text x="234.2" y="51.2" transform="rotate(-90 234.2 51.2)">+</text>
</g>
</svg>
